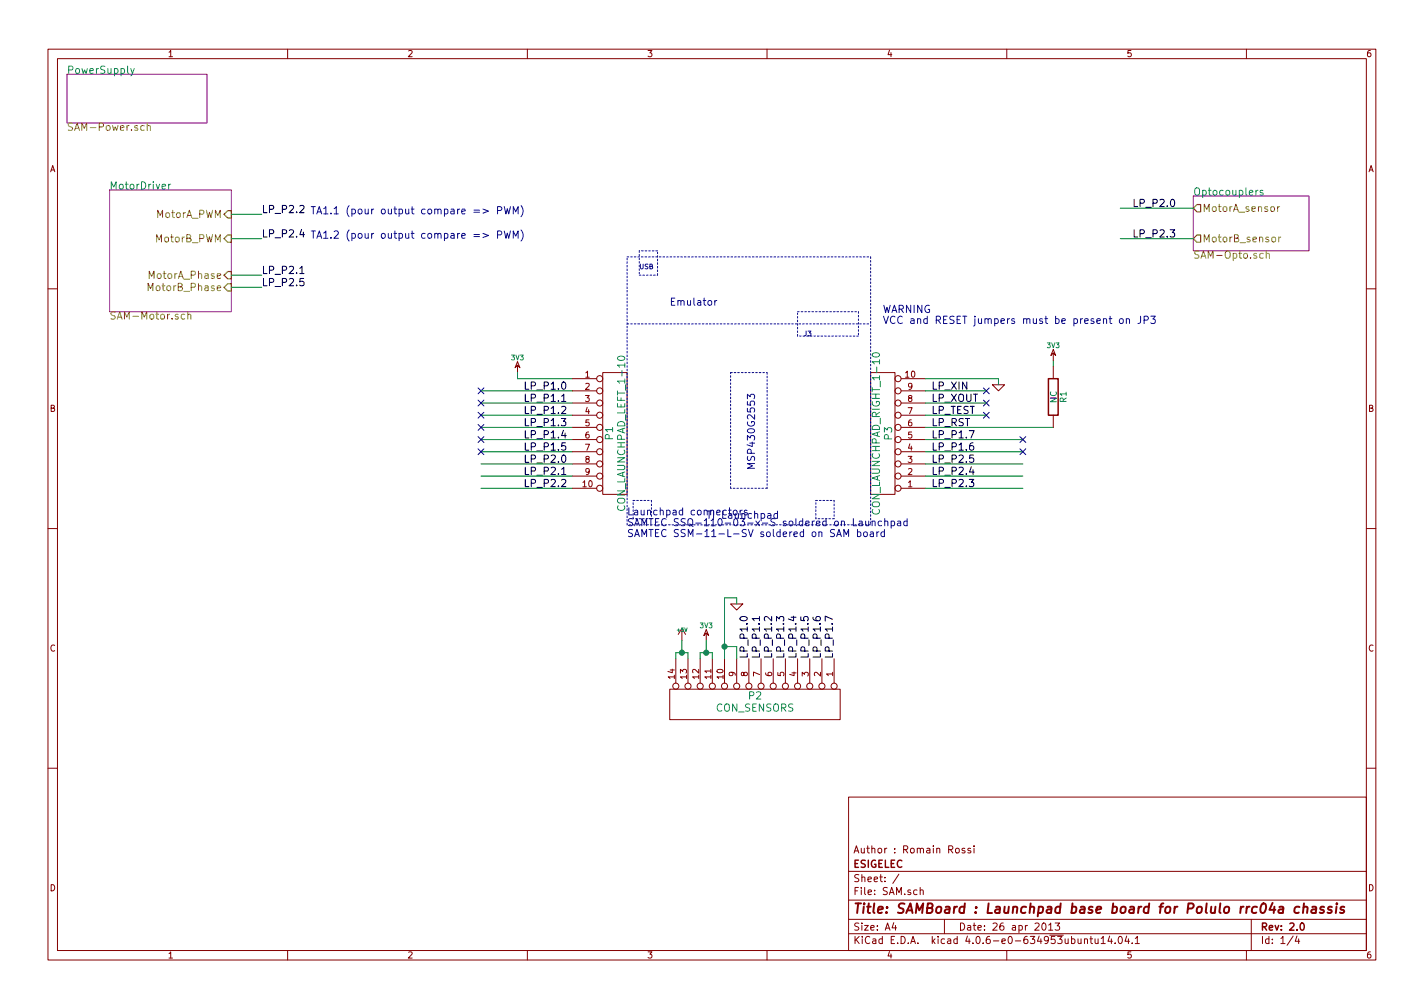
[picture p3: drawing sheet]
<svg xmlns="http://www.w3.org/2000/svg" width="297mm" height="210mm" viewBox="0 0 297 210" stroke-linecap="round" stroke-linejoin="round" font-family="sans-serif">
<g fill="none" stroke="#840000" stroke-width=".21">
<path d="M10 10.3h277v189.9h-277zM12 12.2h273v186.1h-273zM60 10.3v1.9M110 10.3v1.9M160 10.3v1.9M210 10.3v1.9M260 10.3v1.9M10 60.2h2M107.9 75.4l.6 1.3-.6-.5-.5 .5zM107.9 76.2v1.5M119.4 79h5.1M125.7 77.7h5.1v25.4h-5.1z"/>
<path d="M181.6 77.7h5.1v25.4h-5.1zM188 79h5M219.7 72.9l.5 1.3-.5-.5-.5 .5zM219.7 73.7v1.5M219.7 76.4v2.6M285 60.2h2M119.4 81.5h5.1M119.4 84.1h5.1M119.4 86.6h5.1M119.4 89.1h5.1M119.4 91.7h5.1M119.4 94.2h5.1"/>
<path d="M119.4 96.8h5.1M119.4 99.3h5.1M188 81.5h5M188 84.1h5M188 86.6h5M188 89.1h5M188 91.7h5M188 94.2h5M188 96.8h5M188 99.3h5M207 80.3h2.5l-1.2 1.2zM219.7 86.6v2.5"/>
<path d="M10 110.3h2M119.4 101.8h5.1M188 101.8h5M285 110.3h2M141 137.4v5.1M142.2 131.1l.8 1.2M142.2 131.1v2.5M142.2 131.1l-.7 1.2M143.5 137.4v5.1M146 137.4v5.1M147.3 131.3l.5 1.3-.5-.5-.5 .5zM147.3 132.1v1.5"/>
<path d="M148.6 137.4v5.1M151.1 137.4v5.1M152.4 126h2.5l-1.2 1.2zM153.7 137.4v5.1M156.2 137.4v5.1M158.7 137.4v5.1M161.3 137.4v5.1M163.8 137.4v5.1M166.4 137.4v5.1M168.9 137.4v5.1M171.4 137.4v5.1M174 137.4v5.1"/>
<path d="M139.7 143.8h35.6v6.3h-35.6zM10 160.2h2M177 166.3h108v32h-108zM199.4 177.1l.2-.2 .4 .2 .1 .5-.1 .2-.4 .1-.2-.1zM201.2 177l-.3-.1-.2 .2v.3l.5 .1v.3h-.5M202.5 177l-.4-.1-.2 .2 .1 .3 .5 .1v.3h-.6M203.2 176.4v.2M203.2 176.9v1M285 160.2h2M60 198.3v1.9M110 198.3v1.9M160 198.3v1.9"/>
<path d="M177 194.8h108M177 191.8h108M177 187.8h108M177 181.8h108M186.4 192.5l-.3 1h.9M186.8 193v1M187.5 182.3l-1.3 2M191.9 185.7l.3-.1 .3 .1 .1 .9M191.9 185.1v1.5M197 191.8v3M210 198.3v1.9M217.5 192.7l.2-.2a.8 .8 0 0 1 .5 .8 .8 .8 0 0 1-.5 .7l-.4-.5z"/>
<path d="M218.7 193l.5-.5v1.5M218.7 194h.9M220.1 192.5h.9l-.5 .6 .5 .1v.7l-.2 .1-.7-.1M226.2 196l.2-.2 .4 .1v.9M226.2 195.8v1M227.4 195.8h.5M227.6 195.3v1.3l.3 .2M228.4 195.8l.1 .9 .4 .1 .2-.1M229.1 195.8v1M229.7 195.8l.4-.5v1.5M229.7 196.8h.9M231.5 195.2l-.4 1.1h1"/>
<path d="M231.8 195.8v1M232.6 196.7v.1M233.4 195.5l.2-.2a.8 .8 0 0 1 .5 .8 .8 .8 0 0 1-.5 .7l-.4-.5zM235 195.2l-.3 1.1h.9M235.4 195.8v1M236.2 196.7v.1M236.8 195.8l.4-.5v1.5M236.8 196.8h.9M260 198.3v1.9M261 191.8v6.5M269.7 195.2l-1.2 2M270.5 195.2l-.3 1.1h.9"/>
<path d="M270.9 195.8v1"/>
<circle cx="125.1" cy="79" r=".63"/>
<circle cx="187.3" cy="79" r=".63"/>
<circle cx="125.1" cy="94.2" r=".63"/>
<circle cx="125.1" cy="81.5" r=".63"/>
<circle cx="125.1" cy="89.1" r=".63"/>
<circle cx="125.1" cy="86.6" r=".63"/>
<circle cx="125.1" cy="99.3" r=".63"/>
<circle cx="125.1" cy="84.1" r=".63"/>
<circle cx="125.1" cy="96.8" r=".63"/>
<circle cx="125.1" cy="91.7" r=".63"/>
<circle cx="187.3" cy="96.8" r=".63"/>
<circle cx="187.3" cy="86.6" r=".63"/>
<circle cx="187.3" cy="81.5" r=".63"/>
<circle cx="187.3" cy="89.1" r=".63"/>
<circle cx="187.3" cy="84.1" r=".63"/>
<circle cx="187.3" cy="94.2" r=".63"/>
<circle cx="187.3" cy="91.7" r=".63"/>
<circle cx="187.3" cy="99.3" r=".63"/>
<circle cx="125.1" cy="101.8" r=".63"/>
<circle cx="187.3" cy="101.8" r=".63"/>
<circle cx="141" cy="143.1" r=".63"/>
<circle cx="143.5" cy="143.1" r=".63"/>
<circle cx="146" cy="143.1" r=".63"/>
<circle cx="148.6" cy="143.1" r=".63"/>
<circle cx="151.1" cy="143.1" r=".63"/>
<circle cx="153.7" cy="143.1" r=".63"/>
<circle cx="156.2" cy="143.1" r=".63"/>
<circle cx="158.7" cy="143.1" r=".63"/>
<circle cx="161.3" cy="143.1" r=".63"/>
<circle cx="163.8" cy="143.1" r=".63"/>
<circle cx="166.4" cy="143.1" r=".63"/>
<circle cx="168.9" cy="143.1" r=".63"/>
<circle cx="171.4" cy="143.1" r=".63"/>
<circle cx="174" cy="143.1" r=".63"/>
</g>
<path d="M218.7 79h2v7.6h-2zM271.3 192.7l.3-.2a.8 .8 0 0 1 .5 .8 .8 .8 0 0 1-.5 .7l-.4-.5z" fill="none" stroke="#840000" stroke-width=".3"/>
<path d="M271.1 189.2l-.2-.1a.67 .67 0 0 0-.8 .4v.8l.2 .1 .6-.1M271.9 189.3l.3-.2 .5 .1-.1 1.2M272 188.4l-.2 2M273.7 189.2h.8l-.1 1.2M274.5 189.6l-.7 .1a.4 .4 0 0 0-.3 .3 .4 .4 0 0 0 .3 .4l.6-.1M276.2 189.2l-.5-.1-.3 .4 .2 .3 .5 .1 .1 .3-.2 .1h-.7M277.8 189.2l-.5-.1-.3 .4 .3 .3 .4 .1 .1 .3-.1 .1h-.8M278.8 189.1l-.2 1.3M278.9 188.4l-.1 .2 .2-.1-.1-.1-.1 .2M280.4 189.2l-.5-.1-.3 .4 .3 .3 .4 .1 .1 .3-.1 .1h-.8" fill="none" stroke="#840000" stroke-width=".41"/>
<path d="M27.3 14.3l.3 1M28 14.3l-.5 1.4-.2 .1M35.2 38.4v1M35.6 38.4l-.4 .3M262.4 39.7l-.4 .3M263.4 39.8l-.3-.1-.3 .2 .1 .2 .5 .2v.3h-.6M128.9 74.5a.89 .89 0 0 1 1.4 .3 .86 .86 0 0 1-.8 .4 .86 .86 0 0 1-.7-.5zM182 73.8a.89 .89 0 0 1 1.5 .3 .86 .86 0 0 1-.8 .4 .86 .86 0 0 1-.8-.5zM219.2 81.8a.56 .56 0 0 0 .5 .7 .56 .56 0 0 0 .5-.7" fill="none" stroke="#008484" stroke-width=".21"/>
<g fill="none" stroke="#0000c2" stroke-width=".21">
<path d="M100.7 43.6l1.2 .4-1.2 .5M100.7 48.7l1.2 .4-1.2 .4M103.8 43.9l.7-.1 .2-.2-.1-.3-.2-.2h-.6v1.5M103.8 49l.7-.1 .2-.2-.1-.4-.2-.1h-.6v1.5M105.2 43.1l.3 1.5 .3-1.1 .3 1.1 .4-1.5M105.2 48.2l.3 1.5 .3-1.1 .3 1.1 .4-1.5M107.1 44.6v-1.5l.5 1.1 .5-1.1v1.5M107.1 49.7v-1.5l.5 1.1 .5-1.1v1.5M108.7 42.9a1.75 1.75 0 0 1 0 2.3M108.7 48a1.75 1.75 0 0 1 0 2.3M149.1 62.7v1M149.5 62.7l-.4 .3"/>
<path d="M233.6 66.6l.2-.1 .4 .1 .1 .6-.1 .2-.4 .1-.2-.2zM234.9 66.6l.1-.1a.36 .36 0 0 1 .6 .2v.8M234.9 66.5v1M237.9 66v1.1a.47 .47 0 0 1-.5 .4M238.7 66.8l.7-.1 .1-.2v-.4l-.3-.1h-.5v1.5M240.1 66h.9l-.5 .5 .3 .1 .2 .2-.1 .5-.2 .2-.6-.2M155.9 83.2v-1l.6 .5 .1-.4h.7l.1 .2-.1 .7M162.2 107.2l-.5-.1-.3 .3 .2 .6h.6M162.2 106.6v1.5M176 111.9v-1.5l.5 1.1 .5-1.1v1.5M178 108.2v1.5h.7M178.9 111l.4-.1 .3 .3-.1 .7h-.6"/>
<path d="M178.9 110.4v1.5M179.2 108.8h.6l.1 .9M179.9 109l-.5 .1-.3 .2 .3 .4 .5-.1M180.2 111.1l.2-.2 .4 .2 .1 .6-.1 .2h-.4l-.2-.1zM180.6 108.7v.9l.4 .1 .2-.2M181.2 108.7v1M181.6 111h.5l.1 .9M181.9 108.8l.2-.1 .4 .1v.9M181.9 108.7v1M182.2 111.3l-.5 .1-.2 .2 .2 .3h.5M182.9 110.9v1M183.3 110.9l-.4 .3"/>
<path d="M183.9 108.8l-.4-.1-.3 .3 .1 .5 .2 .2 .4-.1M184.5 111l-.5-.1-.2 .3v.6l.2 .1h.5M184.5 110.4v1.5M184.6 108.8l.2-.1 .3 .1 .1 .9M184.6 108.2v1.5M185.9 108.8l.4-.1 .3 .3-.1 .6h-.6M185.9 108.7v1.5M187.2 108.8h.6l.1 .9M187.9 109l-.5 .1-.2 .2 .2 .4 .5-.1M189.2 108.8l-.4-.1-.3 .3 .1 .5 .2 .2 .4-.1M189.2 108.2v1.5"/>
</g>
<g fill="none" stroke="#000" stroke-width=".21">
<path d="M62.5 43l.6-.2 .3 .5-.9 1.1h.9M62.5 57.1h.9M62.9 47.8l-.4 1.1h1M63.3 58.1h-.7l-.1 .7 .3-.1h.5l.1 .6-.3 .3-.6-.1M244.1 47.9h.9l-.5 .6 .4 .1 .1 .2v.5l-.3 .1-.6-.1M244.3 41.7l.2-.1a.81 .81 0 0 1 .6 .7 .81 .81 0 0 1-.6 .8l-.2-.2-.2-.4zM117.3 79.8l.2-.1a.81 .81 0 0 1 .6 .7 .81 .81 0 0 1-.6 .8l-.2-.2-.2-.4zM117.1 87.3h.9l-.5 .6 .4 .1 .1 .2v.5l-.3 .1-.6-.1M117.1 84.9l.6-.1 .3 .4-.9 1.1h.9M117.1 83.7h.9M117.1 99h.9M117.3 95.1l.2-.2a.81 .81 0 0 1 .6 .8 .81 .81 0 0 1-.6 .7l-.2-.1-.2-.4z"/>
<path d="M117.5 89.8l-.4 1.1h1M118 92.4h-.8l-.1 .7 .3-.1h.5l.1 .6-.3 .3-.6-.2M202.2 89.8h1l-.7 1.6M202.2 100h.9l-.5 .6 .4 .1 .1 .2-.1 .5-.2 .1-.6-.1M202.6 97.4l-.4 1.1h1M203 92.4l-.5 .1a.99 .99 0 0 0 0 1.4l.5-.2 .1-.5-.3-.2h-.3l-.3 .2M203 94.9h-.7l-.1 .8 .3-.2 .5 .1 .1 .6-.3 .2-.6-.1M117.1 100.1l.6-.1 .3 .4-.9 1.1h.9M154.4 128.8a.89 .89 0 0 1 1.5 .3 .86 .86 0 0 1-.8 .4 .86 .86 0 0 1-.7-.5zM158.4 128.6v.9M161 128.6v.9l-1.1-.9-.5 .3 .2 .6M162 129.5v-.9l.6 .5v-.4l.2-.1 .5 .1 .2 .2-.2 .6"/>
<path d="M165.5 128.5v1l-1.1-.4M167.1 128.7v.7l.7 .1-.2-.2 .1-.6 .6-.1 .3 .3-.2 .6M169.6 128.7l.1 .5a.99 .99 0 0 0 1.4 0l-.1-.5-.5-.1-.3 .3v.3l.3 .3M173.7 129.2l-1.6-.7v1"/>
</g>
<path d="M14 15.5h29.2v10.1h-29.2zM22.9 39.6h25.4v25.4h-25.4zM248.9 40.9h24.1v11.4h-24.1z" fill="none" stroke="#840084" stroke-width=".21"/>
<g fill="none" stroke="#848400" stroke-width=".21">
<path d="M30.1 26.3l-.5-.1-.3 .3 .2 .6h.6M30.7 26.3h.1a.36 .36 0 0 1 .6 .1v.8M30.7 25.7v1.5M263.5 52.9h-.4l-.3 .3 .1 .6h.6M264.1 53l.1-.1a.36 .36 0 0 1 .6 .2v.8M264.1 52.3v1.6M265.4 49.6l.2-.2 .4 .2 .1 .6-.2 .2-.3 .1-.2-.2zM266.5 43.1v1M266.7 49.4v1.1M266.9 43.1l-.4 .3M267.2 49.4l-.5 .4M38.5 65.6h-.4l-.3 .3 .1 .6h.6"/>
<path d="M39.2 65.7v-.1a.36 .36 0 0 1 .6 .2v.8M39.2 65v1.6"/>
</g>
<path d="M46.7 57.4l.8-.8h.8v1.6h-.8zM46.7 59.9l.8-.7h.8v1.5h-.8zM47.5 43.9h.8v1.6h-.8l-.8-.8zM47.5 49h.8v1.5h-.8l-.8-.7zM249.7 42.7h.7v1.5h-.7l-.8-.8zM249.7 49h.7v1.5h-.7l-.8-.7z" fill="none" stroke="#848400" stroke-width=".25"/>
<g fill="none" stroke="#000084" stroke-width=".21">
<path d="M99.7 80.9l1.2 1.2M99.7 83.5l1.2 1.2M99.7 88.5l1.2 1.3M99.7 86l1.2 1.2M99.7 91.1l1.2 1.2M99.7 93.6l1.2 1.2M100.9 80.9l-1.2 1.2M100.9 83.5l-1.2 1.2M100.9 88.5l-1.2 1.3M100.9 86l-1.2 1.2M100.9 91.1l-1.2 1.2M100.9 93.6l-1.2 1.2"/>
<path d="M205.1 86l1.2 1.2M205.1 80.9l1.2 1.2M205.1 83.5l1.2 1.2M206.3 86l-1.2 1.2M206.3 80.9l-1.2 1.2M206.3 83.5l-1.2 1.2M212.8 93.6l1.2 1.2M212.8 91.1l1.2 1.2M214 91.1l-1.2 1.2M214 93.6l-1.2 1.2"/>
</g>
<g fill="none" stroke="#008400" stroke-width=".21">
<path d="M48.3 44.7h6.3M48.3 49.8h6.3M48.3 57.4h6.3M48.3 59.9h6.3M233.7 49.8h15.2M233.7 43.4h15.2M107.9 77.7v1.3h11.5M193 79h15.3v1.3M219.7 75.2v1.2M100.3 81.5h19.1M100.3 89.1h19.1M100.3 94.2h19.1"/>
<path d="M100.3 96.8h19.1M100.3 84.1h19.1M100.3 86.6h19.1M100.3 91.7h19.1M100.3 99.3h19.1M193 81.5h12.7M193 89.1h26.7M193 94.2h20.4M193 96.8h20.4M193 84.1h12.7M193 86.6h12.7M193 91.7h20.4"/>
<path d="M193 99.3h20.4M100.3 101.8h19.1M193 101.8h20.4M141 137.4v-1.3h2.5v1.3M142.2 133.6v2.5M146 137.4v-1.3h2.6v1.3M147.3 133.6v2.5M151.1 134.9h2.6v2.5M153.7 126v-1.3h-2.6v12.7"/>
</g>
<g fill="none" stroke="#0000c2" stroke-width=".21" stroke-dasharray=".3 .4">
<path d="M130.8 53.6h50.8M133.3 52.3v5.1M133.3 57.4h3.9M137.2 57.4v-5.1M137.2 52.3h-3.9M181.6 53.6v55.9M130.8 67.6h50.8M152.4 77.7h7.6M160 77.7v24.1M166.4 70.1v-5.1M166.4 65h12.7M179.1 65v5.1"/>
<path d="M179.1 70.1h-12.7M130.8 109.5v-55.9M132.1 104.4h3.8M132.1 108.2v-3.8M135.9 104.4v3.8M135.9 108.2h-3.8M152.4 101.8v-24.1M160 101.8h-7.6M170.2 108.2v-3.8M170.2 104.4h3.8M174 104.4v3.8M174 108.2h-3.8"/>
<path d="M181.6 109.5h-50.8"/>
</g>
<g fill="#008400" stroke="#008400" stroke-width=".25">
<circle cx="151.1" cy="134.9" r=".51"/>
<circle cx="147.3" cy="136.1" r=".51"/>
<circle cx="142.2" cy="136.1" r=".51"/>
</g>
<text font-size="2.8" fill="#840000" x="178" y="190.5">Title: SAMBoard : Launchpad base board for Polulo rrc04a chassis</text>
<g font-size="2.1" fill="#008484">
<text x="14" y="15.4">PowerSupply</text>
<text x="22.9" y="39.5">MotorDriver</text>
<text x="248.9" y="40.8">Optocouplers</text>
<text x="127.9" y="91.7" transform="rotate(-90 127.9 91.7)">P1</text>
<text x="186.1" y="91.7" transform="rotate(-90 186.1 91.7)">P3</text>
<text x="130.4" y="106" transform="rotate(-90 130.4 106)">CON_LAUNCHPAD_LEFT_1-10</text>
<text x="183.5" y="106.7" transform="rotate(-90 183.5 106.7)">CON_LAUNCHPAD_RIGHT_1-10</text>
<text x="149.4" y="148.4">CON_SENSORS</text>
<text x="156.2" y="145.9">P2</text>
</g>
<g font-size="2.1" fill="#848400">
<text x="14" y="27.3">SAM-Power.sch</text>
<text x="32.5" y="45.5">MotorA_PWM</text>
<text x="250.9" y="44.2">MotorA_sensor</text>
<text x="32.5" y="50.5">MotorB_PWM</text>
<text x="248.9" y="53.9">SAM-Opto.sch</text>
<text x="250.9" y="50.5">MotorB_sensor</text>
<text x="31.5" y="58.2">MotorA_Phase</text>
<text x="31.5" y="60.7">MotorB_Phase</text>
<text x="22.9" y="66.6">SAM-Motor.sch</text>
</g>
<g font-size="2.1">
<text x="54.6" y="44.4">LP_P2.2</text>
<text x="236.2" y="43.2">LP_P2.0</text>
<text x="54.6" y="49.5">LP_P2.4</text>
<text x="236.2" y="49.5">LP_P2.3</text>
<text x="54.6" y="57.1">LP_P2.1</text>
<text x="54.6" y="59.7">LP_P2.5</text>
<text x="109.2" y="81.3">LP_P1.0</text>
<text x="109.2" y="83.8">LP_P1.1</text>
<text x="194.3" y="83.8">LP_XOUT</text>
<text x="194.3" y="81.3">LP_XIN</text>
<text x="109.2" y="88.9">LP_P1.3</text>
<text x="109.2" y="86.4">LP_P1.2</text>
<text x="194.3" y="88.9">LP_RST</text>
<text x="194.3" y="86.4">LP_TEST</text>
<text x="109.2" y="91.4">LP_P1.4</text>
<text x="109.2" y="94">LP_P1.5</text>
<text x="194.3" y="94">LP_P1.6</text>
<text x="194.3" y="91.4">LP_P1.7</text>
<text x="109.2" y="96.5">LP_P2.0</text>
<text x="109.2" y="99.1">LP_P2.1</text>
<text x="109.2" y="101.6">LP_P2.2</text>
<text x="194.3" y="101.6">LP_P2.3</text>
<text x="194.3" y="99.1">LP_P2.4</text>
<text x="194.3" y="96.5">LP_P2.5</text>
<text x="156" y="137.4" transform="rotate(-90 156 137.4)">LP_P1.0</text>
<text x="158.5" y="137.4" transform="rotate(-90 158.5 137.4)">LP_P1.1</text>
<text x="161" y="137.4" transform="rotate(-90 161 137.4)">LP_P1.2</text>
<text x="163.6" y="137.4" transform="rotate(-90 163.6 137.4)">LP_P1.3</text>
<text x="166.1" y="137.4" transform="rotate(-90 166.1 137.4)">LP_P1.4</text>
<text x="168.7" y="137.4" transform="rotate(-90 168.7 137.4)">LP_P1.5</text>
<text x="171.2" y="137.4" transform="rotate(-90 171.2 137.4)">LP_P1.6</text>
<text x="173.7" y="137.4" transform="rotate(-90 173.7 137.4)">LP_P1.7</text>
</g>
<g font-size="2.1" fill="#0000c2">
<text x="64.8" y="44.7">TA1.1 (pour output compare =&gt; PWM)</text>
<text x="64.8" y="49.8">TA1.2 (pour output compare =&gt; PWM)</text>
<text x="139.7" y="63.7">Emulator</text>
<text x="184.1" y="65.3">WARNING</text>
<text x="184.1" y="67.6">VCC and RESET jumpers must be present on JP3</text>
<text x="157.5" y="98" transform="rotate(-90 157.5 98)">MSP430G2553</text>
<text x="130.8" y="107.5">Launchpad connectors</text>
<text x="130.8" y="109.7">SAMTEC SSQ-110-03-x-S soldered on Launchpad</text>
<text x="130.8" y="112">SAMTEC SSM-11-L-SV soldered on SAM board</text>
<text x="147.3" y="108.2">TI Launchpad</text>
</g>
<text font-size="2.1" fill="#840084" x="219.4" y="83.7">-</text>
<g font-size="2.1" fill="#840000">
<text x="178" y="178">Author : Romain Rossi</text>
<text x="178" y="184">Sheet: /</text>
<text x="178" y="181">ESIGELEC</text>
<text x="178" y="186.7">File: SAM.sch</text>
<text x="178" y="196.9">KiCad E.D.A. kicad 4.0.6-e0-634953ubuntu14.04.1</text>
<text x="178" y="194.1">Size: A4</text>
<text x="200" y="194.1">Date: 26 apr 2013</text>
<text x="263" y="194.1">Rev: 2.0</text>
<text x="263" y="196.9">Id: 1/4</text>
</g>
<g font-size="1.8" fill="#840000">
<text x="35" y="11.9">1</text>
<text x="85" y="11.9">2</text>
<text x="135" y="11.9">3</text>
<text x="185" y="11.9">4</text>
<text x="235" y="11.9">5</text>
<text x="285" y="11.9">6</text>
<text x="10.4" y="35.9">A</text>
<text x="285.4" y="35.9">A</text>
<text x="122.1" y="78.7">1</text>
<text x="122.1" y="81.3">2</text>
<text x="122.1" y="83.8">3</text>
<text x="188.9" y="78.7">10</text>
<text x="189.4" y="83.8">8</text>
<text x="189.4" y="81.3">9</text>
<text x="10.4" y="85.9">B</text>
<text x="122.1" y="86.4">4</text>
<text x="122.1" y="88.9">5</text>
<text x="189.4" y="88.9">6</text>
<text x="189.4" y="86.4">7</text>
<text x="285.4" y="85.9">B</text>
<text x="122.1" y="91.4">6</text>
<text x="122.1" y="94">7</text>
<text x="189.4" y="94">4</text>
<text x="189.4" y="91.4">5</text>
<text x="121.6" y="101.6">10</text>
<text x="122.1" y="96.5">8</text>
<text x="122.1" y="99.1">9</text>
<text x="189.4" y="101.6">1</text>
<text x="189.4" y="99.1">2</text>
<text x="189.4" y="96.5">3</text>
<text x="10.4" y="135.9">C</text>
<text x="285.4" y="135.9">C</text>
<text x="140.7" y="141.5" transform="rotate(-90 140.7 141.5)">14</text>
<text x="143.3" y="141.5" transform="rotate(-90 143.3 141.5)">13</text>
<text x="145.8" y="141.5" transform="rotate(-90 145.8 141.5)">12</text>
<text x="148.3" y="141.5" transform="rotate(-90 148.3 141.5)">11</text>
<text x="150.9" y="141.5" transform="rotate(-90 150.9 141.5)">10</text>
<text x="153.4" y="141.1" transform="rotate(-90 153.4 141.1)">9</text>
<text x="156" y="141.1" transform="rotate(-90 156 141.1)">8</text>
<text x="158.5" y="141.1" transform="rotate(-90 158.5 141.1)">7</text>
<text x="161" y="141.1" transform="rotate(-90 161 141.1)">6</text>
<text x="163.6" y="141.1" transform="rotate(-90 163.6 141.1)">5</text>
<text x="166.1" y="141.1" transform="rotate(-90 166.1 141.1)">4</text>
<text x="168.7" y="141.1" transform="rotate(-90 168.7 141.1)">3</text>
<text x="171.2" y="141.1" transform="rotate(-90 171.2 141.1)">2</text>
<text x="173.7" y="141.1" transform="rotate(-90 173.7 141.1)">1</text>
<text x="10.4" y="185.9">D</text>
<text x="285.4" y="185.9">D</text>
<text x="35" y="199.9">1</text>
<text x="85" y="199.9">2</text>
<text x="135" y="199.9">3</text>
<text x="185" y="199.9">4</text>
<text x="235" y="199.9">5</text>
<text x="285" y="199.9">6</text>
</g>
<text font-size="1.8" fill="#008484" x="222.5" y="83.9" transform="rotate(-90 222.5 83.9)">R1</text>
<g font-size="1.4" fill="#0000c2">
<text x="133.3" y="56.1">USB</text>
<text x="167.6" y="70.1">J3</text>
</g>
<g font-size="1.4" fill="#008484">
<text x="106.7" y="75.1">3V3</text>
<text x="218.5" y="72.6">3V3</text>
<text x="146.1" y="131">3V3</text>
</g>
<text font-size="1.1" fill="#008484" x="141.3" y="131.8">+5V</text>
</svg>
